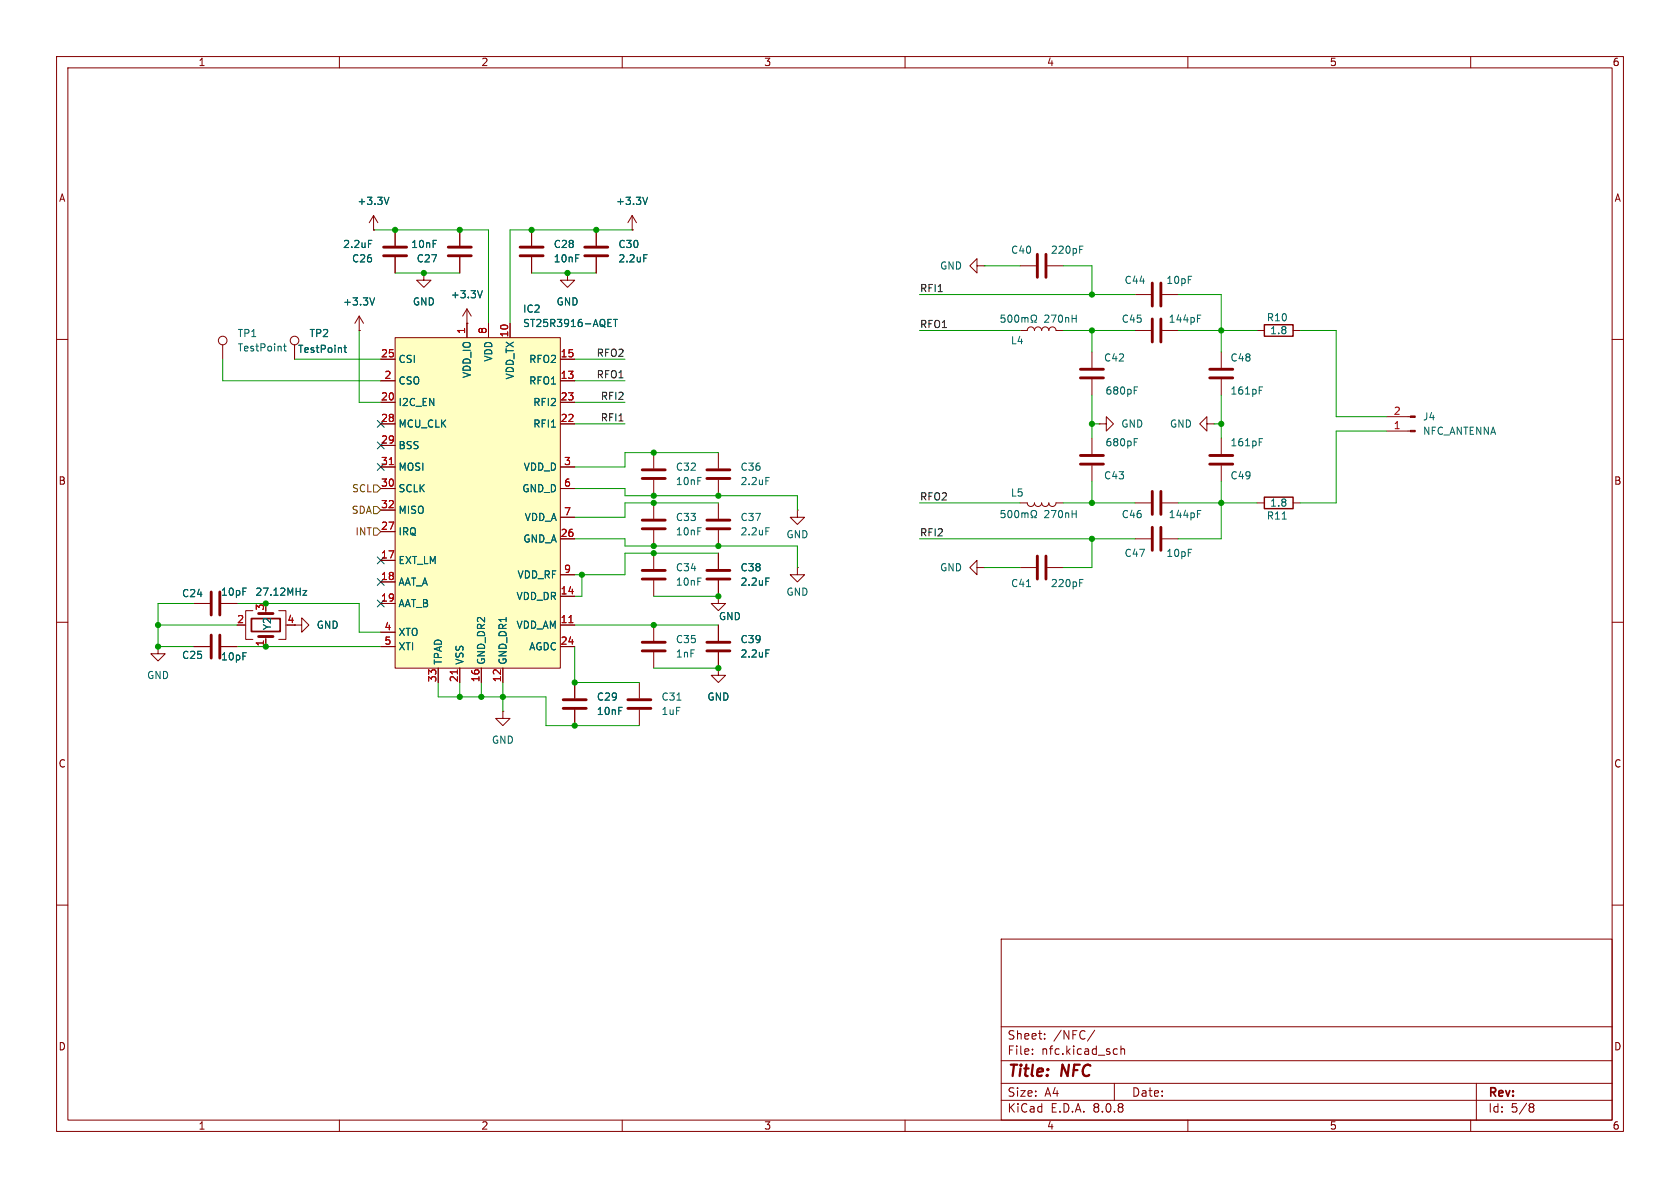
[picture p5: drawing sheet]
<svg xmlns="http://www.w3.org/2000/svg" width="297mm" height="210mm" viewBox="0 0 297 210" stroke-linecap="round" stroke-linejoin="round" font-family="sans-serif">
<g fill="none" stroke="#840000" stroke-width=".18">
<path d="M10 10h277v190h-277zM12 12h273v186h-273zM60 10v2M110 10v2M160 10v2M210 10v2M260 10v2M66 38.1l-.7 1.3M66 38.1v2.5M66 38.1l.8 1.3M111.8 38.1l-.8 1.3M111.8 38.1v2.5"/>
<path d="M111.8 38.1l.7 1.3M63.5 58.4h.1M63.5 55.9l-.8 1.3M63.5 55.9v2.5M63.5 55.9l.8 1.3M66 40.6h.1M69.8 40.6v2.8M69.8 45.5v2.8M74.9 48.3v1.2h1.3l-1.3 1.3-1.2-1.3h1.2M74.9 48.3h.1M81.3 40.6v2.8M81.3 45.5v2.8"/>
<path d="M82.5 57.2h.1M82.5 54.6l-.7 1.3M82.5 54.6v2.6M82.5 54.6l.8 1.3M94 40.6v2.8M94 45.5v2.8M100.3 48.3v1.2h1.3l-1.3 1.3-1.2-1.3h1.2M100.3 48.3h.1M111.8 40.6h.1M200.7 58.4h2.8M200.7 52.1h2.8M205.5 58.4h2.8"/>
<path d="M205.5 52.1h2.8M10 60h2M193 62.2v2.8M193 67.1v2.8M193 77.5v2.8M213.4 74.9v-1.2l-1.3 1.2 1.3 1.3v-1.3h1.2M214.6 74.9h.1M215.9 62.2v2.8M215.9 67.1v2.8M215.9 77.5v2.8M245.1 73.7h4.2M245.1 76.2h4.2"/>
<path d="M285 60h2M115.6 97.8v2.8M127 97.8v2.8M141 90.2v1.2h1.2l-1.2 1.3-1.3-1.3h1.3M141 90.2h.1M180.3 88.9h1.3a.64 .64 0 0 0 .6 .6 .64 .64 0 0 0 .7-.6 .64 .64 0 0 0 .6 .6 .64 .64 0 0 0 .6-.6 .64 .64 0 0 0 .7 .6 .64 .64 0 0 0 .6-.6 .64 .64 0 0 0 .7 .6 .64 .64 0 0 0 .6-.6h1.3M193 82.3v2.8M200.7 95.3h2.8M200.7 88.9h2.8M205.5 95.3h2.8M205.5 88.9h2.8M215.9 82.3v2.8"/>
<path d="M222.2 88.9h1.3M228.6 88.9h1.3M10 110h2M27.9 114.3v1.3h1.3l-1.3 1.2-1.2-1.2h1.2M27.9 114.3h.1M34.3 114.3h2.8M34.3 106.7h2.8M39.1 114.3h2.8M39.1 106.7h2.8M43.2 110.5h.2M44.7 108h-1.3v5h1.3M47 112.5v1.8"/>
<path d="M49.3 108h1.2v5h-1.2M52.1 110.5h1.2v-1.3l1.3 1.3-1.3 1.3v-1.3M115.6 102.6v2.8M115.6 110.5v2.8M115.6 115.3v2.8M127 105.4v1.3h1.3l-1.3 1.3-1.3-1.3h1.3M127 105.4h.1M127 118.1v1.3h1.3l-1.3 1.3-1.3-1.3h1.3M127 118.1h.1M127 102.6v2.8M127 110.5v2.8M127 115.3v2.8"/>
<path d="M141 100.3v1.3h1.2l-1.2 1.3-1.3-1.3h1.3M141 100.3h.1M172.7 100.3v1.3l-1.3-1.3 1.3-1.2v1.2h1.3M174 100.3h.1M180.3 100.3h2.8M185.2 100.3h2.8M285 110h2M88.9 125.7v1.3h1.3l-1.3 1.3-1.3-1.3h1.3M88.9 125.7h.1M101.6 120.7v2.7M101.6 125.5v2.8M113 120.7v2.7"/>
<path d="M113 125.5v2.8M10 160h2M177 166h108v32h-108zM285 160h2M60 198v2M110 198v2M160 198v2M177 194.5h108M177 191.5h108M177 187.5h108M177 181.5h108M182.5 186.3v.1"/>
<path d="M182.5 185.5v.1M184.7 183.6v.1M184.7 182.8v.1M193.5 182.1l-1.3 2M197 191.5v3M197.1 185.4l.4 .1M197.5 186.3l-.4 .1M198.2 185.5l.2-.1 .3 .1 .1 .9M198.2 184.9v1.5M210 198v2M260 198v2M261 191.5v6.5"/>
<path d="M270.6 195.1l.4 .1 .2 .2-.3 .3M270.6 195.7h.3M270.9 195.7l.2 .2 .1 .4-.2 .2-.4 .1"/>
</g>
<g fill="none" stroke="#840000" stroke-width=".51">
<path d="M67.8 43.7h4.1M67.8 45.2h4.1M79.2 43.7h4.1M79.2 45.2h4.1M91.9 43.7h4.1M91.9 45.2h4.1M203.7 50v4.1M203.7 56.4v4.1M205.2 50v4.1M205.2 56.4v4.1M191 66.8h4.1M191 65.3h4.1"/>
<path d="M213.9 66.8h4M213.9 65.3h4M183.4 98.3v4.1M184.9 98.3v4.1M191 80.5h4.1M191 82h4.1M203.7 86.9v4M203.7 93.2v4.1M205.2 86.9v4M205.2 93.2v4.1M213.9 80.5h4M213.9 82h4"/>
<path d="M37.3 104.6v4.1M37.3 112.3v4M38.9 104.6v4.1M38.9 112.3v4M45.7 112.5h2.6M45.7 108.5h2.6M113.5 102.4h4.1M113.5 100.8h4.1M113.5 115.1h4.1M113.5 113.5h4.1M125 102.4h4M125 100.8h4"/>
<path d="M125 115.1h4M125 113.5h4M99.6 125.2h4M99.6 123.7h4M111 125.2h4.1M111 123.7h4.1"/>
</g>
<g fill="none" stroke="#006464" stroke-width=".18">
<path d="M68.8 34.9l-.5 1.2M114.5 34.9l-.4 1.2M65.1 42.5h.6M66.2 52.6l-.4 1.3M85.3 51.4l-.5 1.2M211.7 56.3h.4M211.7 55.7h.6M200.5 69h.4M200.5 68.4h.6M200.5 78.1h.4M200.5 77.5h.6M222.6 69h.4"/>
<path d="M222.6 68.4h.6M222.6 78.1h.4M222.6 77.5h.6M177.6 90.2h-.6v.6l.1-.1 .5 .1 .1 .2-.1 .4-.2 .1-.4-.1M178.3 90.4l.2-.2a.68 .68 0 0 1 .4 .7 .68 .68 0 0 1-.4 .6l-.2-.1-.1-.4zM179.5 90.4l.2-.2a.68 .68 0 0 1 .4 .7 .68 .68 0 0 1-.4 .6l-.2-.1-.1-.4zM180.6 90.7v.8M180.6 90.8l.4-.1 .2 .1M181.2 90.8l.2-.1h.3v.8M181.2 90.8v.7M182.3 91.5h.3v-.2a.54 .54 0 0 1-.3-.8 .54 .54 0 0 1 .8-.2 .58 .58 0 0 1-.2 1v.2h.3M189.5 90.8h.8"/>
<path d="M190.3 90.2v1.3M211.7 90.8h.4M211.7 90.2h.6M226.7 91.8h.7M53.6 104.4h.6l-.6 .8h.6M135.4 102.2h.6M135.4 114.9h.6M181.5 103.7h.7M190.9 103h.4M190.9 102.4h.6M119.7 123.8h.7"/>
</g>
<path d="M223.5 87.9h5.1v2h-5.1z" fill="none" stroke="#840000" stroke-width=".25"/>
<g fill="#840000" stroke="#840000" stroke-width=".18">
<path d="M249.3 73.5h.9v.3h-.9z"/>
<path d="M249.3 76.1h.9v.2h-.9z"/>
</g>
<path d="M44.4 109.3h5.1v2.3h-5.1z" fill="none" stroke="#840000" stroke-width=".3"/>
<path d="M69.8 59.7h29.3v58.4h-29.3z" fill="#ffffc2"/>
<g fill="none" stroke="#840000" stroke-width=".18">
<path d="M63.5 58.4h.1M66 40.6h.1M69.8 59.7h29.3v58.4h-29.3zM69.8 40.6v2.8M69.8 45.5v2.8M74.9 48.3h.1M81.3 40.6v2.8M81.3 45.5v2.8M82.5 57.2h.1M82.5 57.2v2.5M86.4 57.2v2.5M90.2 57.2v2.5"/>
<path d="M94 40.6v2.8M94 45.5v2.8M100.3 48.3h.1M105.4 40.6v2.8M105.4 45.5v2.8M111.8 40.6h.1M172.7 47v-1.3l-1.3 1.3 1.3 1.3v-1.3h1.3M174 47h.1M180.3 58.4h1.3a.64 .64 0 0 1 .6-.6 .64 .64 0 0 1 .7 .6 .64 .64 0 0 1 .6-.6 .64 .64 0 0 1 .6 .6 .64 .64 0 0 1 .7-.6 .64 .64 0 0 1 .6 .6 .64 .64 0 0 1 .7-.6 .64 .64 0 0 1 .6 .6h1.3M180.3 47h2.8M185.2 47h2.8M222.2 58.4h1.3"/>
<path d="M228.6 58.4h1.3M39.4 61v2.5M52.1 61v2.5M67.3 67.3h2.5M67.3 63.5h2.5M67.3 71.1h2.5M67.3 74.9h2.5M67.3 78.7h2.5M99.1 67.3h2.5M99.1 63.5h2.5M99.1 71.1h2.5M99.1 74.9h2.5"/>
<path d="M194.3 74.9h1.3v-1.2l1.2 1.2-1.2 1.3v-1.3M194.3 74.9h.1M67.3 99.1h2.5M67.3 94h2.5M67.3 82.6h2.5M67.3 86.4h2.5M67.3 90.2h2.5M99.1 95.3h2.5M99.1 82.6h2.5M99.1 86.4h2.5M99.1 91.4h2.5M115.6 80v2.8"/>
<path d="M115.6 84.8v2.8M115.6 88.9v2.8M115.6 93.7v2.8M127 80v2.8M127 84.8v2.8M127 88.9v2.8M127 93.7v2.8M127 97.8v2.8M34.3 106.7h2.8M34.3 114.3h2.8M39.1 106.7h2.8M39.1 114.3h2.8"/>
<path d="M47 113v1.3M67.3 102.9h2.5M67.3 106.7h2.5M67.3 114.3h2.5M67.3 111.8h2.5M77.5 118.1v2.6M81.3 118.1v2.6M85.1 118.1v2.6M88.9 118.1v2.6M99.1 110.5h2.5M99.1 105.4h2.5M99.1 114.3h2.5"/>
<path d="M99.1 101.6h2.5M127 105.4h.1M127 118.1h.1M127 102.6v2.8M127 110.5v2.8M127 115.3v2.8M101.6 120.7v2.7M101.6 125.5v2.8"/>
<circle cx="39.4" cy="60.2" r=".76"/>
<circle cx="52.1" cy="60.2" r=".76"/>
</g>
<path d="M68.8 82.1h.7M80.9 118.4v.7M100.6 110.1h.7" fill="none" stroke="#a90000" stroke-width=".18"/>
<g fill="none" stroke="#006464" stroke-width=".18">
<path d="M68.8 34.9l-.5 1.2M114.5 34.9l-.4 1.2M65.1 42.5h.6M66.2 52.6l-.4 1.3M85.3 51.4l-.5 1.2M107.5 57.1h.4M107.5 57.7h.6M107.5 56.5h.6M108.4 56.5h.8M108.8 56.5v1.2M113.8 45h.6M177.6 55.7h-.6v.6l.1-.1h.5l.1 .2-.1 .4-.2 .2-.4-.2"/>
<path d="M178.3 55.8l.2-.1a.68 .68 0 0 1 .4 .6 .68 .68 0 0 1-.4 .7l-.2-.2-.1-.3zM179.5 55.8l.2-.1a.68 .68 0 0 1 .4 .6 .68 .68 0 0 1-.4 .7l-.2-.2-.1-.3zM180.6 56.1v.9M180.6 56.2l.4-.1 .2 .2M181.2 56.3l.2-.2 .3 .1v.8M181.2 56.3v.7M182.3 57h.3v-.3a.54 .54 0 0 1-.3-.7 .54 .54 0 0 1 .8-.2 .58 .58 0 0 1-.2 .9v.3h.3M189.5 56.3h.8M190.3 55.7v1.3M190.9 44.1h.4M190.9 43.5h.6M50.1 61.2h.5"/>
<path d="M50.3 60.8v1.1l.3 .1M60.8 61.5h.5M61 61v1.1l.3 .2M135.4 84.4h.6M135.4 93.3h.6M53.6 104.4h.6l-.6 .8h.6M135.4 102.2h.6M135.4 114.9h.6"/>
</g>
<path d="M103.4 45.2h4M103.4 43.7h4M183.4 45v4M184.9 45v4M113.5 93.5h4.1M113.5 91.9h4.1M113.5 84.6h4.1M113.5 83.1h4.1M125 93.5h4M125 91.9h4M125 84.6h4M125 83.1h4" fill="none" stroke="#840000" stroke-width=".51"/>
<path d="M223.5 57.4h5.1v2h-5.1z" fill="none" stroke="#840000" stroke-width=".25"/>
<path d="M66 85.7h.7l.6 .7-.6 .6h-.7zM66 93.3h.7l.6 .7-.6 .6h-.7zM66 89.5h.7l.6 .7-.6 .6h-.7z" fill="none" stroke="#725600" stroke-width=".18"/>
<g fill="none" stroke="#009600" stroke-width=".18">
<path d="M63.5 58.4v12.7h3.8M66 40.6h20.4v16.6M69.8 48.3h11.5M94 48.3h11.4M111.8 40.6h-21.6v16.6M162.6 58.4h17.7M162.6 52.1h38.1M174 47h6.3M188 47h5v5.1M188 58.4h12.7M193 58.4v3.8M208.3 58.4h13.9"/>
<path d="M208.3 52.1h7.6v10.1M229.9 58.4h6.3v15.3h8.9M39.4 63.5v3.8h27.9M52.1 63.5h15.2M101.6 67.3h8.9M101.6 74.9h8.9M101.6 71.1h8.9M101.6 63.5h8.9M193 69.9v7.6M193 74.9h1.3M214.6 74.9h1.3M215.9 69.9v7.6"/>
<path d="M245.1 76.2h-8.9v12.7h-6.3M101.6 95.3h8.9v1.2h30.5v3.8M101.6 86.4h8.9v1.2h30.5v2.6M127 97.8h-16.5v3.8h-8.9M127 88.9h-16.5v2.5h-8.9M127 80h-16.5v2.6h-8.9M162.6 95.3h38.1M162.6 88.9h17.7M188 88.9h12.7M193 85.1v3.8M193 95.3v5h-5M208.3 88.9h13.9"/>
<path d="M215.9 85.1v10.2h-7.6M27.9 110.5h14M34.3 106.7h-6.4v7.6h6.4M41.9 114.3h25.4M41.9 106.7h21.6v5.1h3.8M101.6 110.5h25.4M101.6 114.3v6.4h11.4M102.9 101.6v3.8h-1.3M115.6 105.4h11.4M115.6 118.1h11.4M174 100.3h6.3M77.5 120.7v2.5h19v5.1h16.5"/>
<path d="M81.3 120.7v2.5M85.1 120.7v2.5M88.9 120.7v5"/>
</g>
<path d="M66.7 74.3l1.2 1.2M66.7 78.1l1.2 1.2M67.9 74.3l-1.2 1.2M67.9 78.1l-1.2 1.2M66.7 98.5l1.2 1.2M66.7 81.9l1.2 1.3M67.9 98.5l-1.2 1.2M67.9 81.9l-1.2 1.3M66.7 102.3l1.2 1.2M66.7 106.1l1.2 1.2M67.9 102.3l-1.2 1.2M67.9 106.1l-1.2 1.2" fill="none" stroke="#000084" stroke-width=".18"/>
<g fill="#009600" stroke="#009600" stroke-width=".18">
<circle cx="115.6" cy="87.6" r=".46"/>
<circle cx="115.6" cy="80" r=".46"/>
<circle cx="115.6" cy="88.9" r=".46"/>
<circle cx="115.6" cy="96.5" r=".46"/>
<circle cx="115.6" cy="97.8" r=".46"/>
<circle cx="127" cy="118.1" r=".46"/>
<circle cx="127" cy="96.5" r=".46"/>
<circle cx="127" cy="105.4" r=".46"/>
<circle cx="127" cy="87.6" r=".46"/>
<circle cx="100.3" cy="48.3" r=".46"/>
<circle cx="105.4" cy="40.6" r=".46"/>
<circle cx="81.3" cy="40.6" r=".46"/>
<circle cx="94" cy="40.6" r=".46"/>
<circle cx="69.8" cy="40.6" r=".46"/>
<circle cx="193" cy="52.1" r=".46"/>
<circle cx="215.9" cy="58.4" r=".46"/>
<circle cx="215.9" cy="74.9" r=".46"/>
<circle cx="193" cy="58.4" r=".46"/>
<circle cx="215.9" cy="88.9" r=".46"/>
<circle cx="85.1" cy="123.2" r=".46"/>
<circle cx="81.3" cy="123.2" r=".46"/>
<circle cx="74.9" cy="48.3" r=".46"/>
<circle cx="47" cy="106.7" r=".46"/>
<circle cx="47" cy="114.3" r=".46"/>
<circle cx="27.9" cy="110.5" r=".46"/>
<circle cx="27.9" cy="114.3" r=".46"/>
<circle cx="88.9" cy="123.2" r=".46"/>
<circle cx="115.6" cy="110.5" r=".46"/>
<circle cx="101.6" cy="120.7" r=".46"/>
<circle cx="101.6" cy="128.3" r=".46"/>
<circle cx="102.9" cy="101.6" r=".46"/>
<circle cx="193" cy="95.3" r=".46"/>
<circle cx="193" cy="88.9" r=".46"/>
<circle cx="193" cy="74.9" r=".46"/>
</g>
<g font-size="2.8" fill="#840000">
<text x="178" y="190.9">Title:</text>
<text x="187.7" y="190.9">NFC</text>
</g>
<g font-size="2.1" fill="#840000">
<text x="178" y="184">Sheet:</text>
<text x="186.2" y="184">/NFC/</text>
<text x="178" y="186.7">File:</text>
<text x="184.1" y="186.7">nfc.kicad_sch</text>
<text x="178" y="196.9">KiCad</text>
<text x="178" y="194.1">Size:</text>
<text x="184.7" y="194.1">A4</text>
<text x="185.7" y="196.9">E.D.A.</text>
<text x="193.3" y="196.9">8.0.8</text>
<text x="200" y="194.1">Date:</text>
<text x="263" y="194.3">Rev:</text>
<text x="263" y="196.9">Id:</text>
<text x="267.1" y="196.9">5/8</text>
</g>
<g font-size="1.8" fill="#840000">
<text x="35" y="11.9">1</text>
<text x="85" y="11.9">2</text>
<text x="135" y="11.9">3</text>
<text x="185" y="11.9">4</text>
<text x="235" y="11.9">5</text>
<text x="285" y="11.9">6</text>
<text x="10.3" y="35.9">A</text>
<text x="285.3" y="35.9">A</text>
<text x="10.3" y="85.9">B</text>
<text x="285.3" y="85.9">B</text>
<text x="10.3" y="135.9">C</text>
<text x="285.3" y="135.9">C</text>
<text x="10.3" y="185.9">D</text>
<text x="285.3" y="185.9">D</text>
<text x="35" y="199.9">1</text>
<text x="85" y="199.9">2</text>
<text x="135" y="199.9">3</text>
<text x="185" y="199.9">4</text>
<text x="235" y="199.9">5</text>
<text x="285" y="199.9">6</text>
</g>
<g font-size="1.8" fill="#006464">
<text x="63.1" y="36.4">+3.3V</text>
<text x="108.8" y="36.4">+3.3V</text>
<text x="60.6" y="44">2.2uF</text>
<text x="62.1" y="46.6">C26</text>
<text x="72.6" y="44">10nF</text>
<text x="73.6" y="46.6">C27</text>
<text x="97.8" y="44">C28</text>
<text x="97.8" y="46.6">10nF</text>
<text x="109.2" y="44">C30</text>
<text x="109.2" y="46.6">2.2uF</text>
<text x="166.1" y="47.9">GND</text>
<text x="178.6" y="45.1">C40</text>
<text x="185.7" y="45.1">220pF</text>
<text x="79.6" y="52.9">+3.3V</text>
<text x="198.7" y="50.4">C44</text>
<text x="206.1" y="50.4">10pF</text>
<text x="41.9" y="59.8">TP1</text>
<text x="54.6" y="59.8">TP2</text>
<text x="60.6" y="54.2">+3.3V</text>
<text x="72.9" y="54.2">GND</text>
<text x="92.4" y="55.5">IC2</text>
<text x="92.4" y="58">ST25R3916-AQET</text>
<text x="98.3" y="54.2">GND</text>
<text x="184.6" y="57.3">270nH</text>
<text x="198.2" y="57.3">C45</text>
<text x="206.5" y="57.3">144pF</text>
<text x="223.9" y="57">R10</text>
<text x="224.4" y="59.3">1.8</text>
<text x="41.9" y="62.3">TestPoint</text>
<text x="52.6" y="62.6">TestPoint</text>
<text x="70.4" y="64.4">CSI</text>
<text x="87.2" y="64" transform="rotate(-90 87.2 64)">VDD</text>
<text x="93.5" y="64.4">RFO2</text>
<text x="178.6" y="61.1">L4</text>
<text x="195.1" y="64.1">C42</text>
<text x="217.4" y="64.1">C48</text>
<text x="70.4" y="68.2">CSO</text>
<text x="70.4" y="72">I2C_EN</text>
<text x="83.4" y="66.9" transform="rotate(-90 83.4 66.9)">VDD_IO</text>
<text x="91" y="67.2" transform="rotate(-90 91 67.2)">VDD_TX</text>
<text x="93.5" y="68.2">RFO1</text>
<text x="94.2" y="72">RFI2</text>
<text x="195.3" y="70">680pF</text>
<text x="217.4" y="70">161pF</text>
<text x="70.4" y="75.8">MCU_CLK</text>
<text x="94.2" y="75.8">RFI1</text>
<text x="198.1" y="75.8">GND</text>
<text x="206.7" y="75.8">GND</text>
<text x="251.5" y="74.5">J4</text>
<text x="251.5" y="77.1">NFC_ANTENNA</text>
<text x="70.4" y="79.6">BSS</text>
<text x="70.4" y="83.4">MOSI</text>
<text x="92.5" y="83.4">VDD_D</text>
<text x="119.4" y="83.4">C32</text>
<text x="130.8" y="83.4">C36</text>
<text x="195.3" y="79.1">680pF</text>
<text x="217.4" y="79.1">161pF</text>
<text x="70.4" y="87.2">SCLK</text>
<text x="92.2" y="87.2">GND_D</text>
<text x="119.4" y="86">10nF</text>
<text x="130.8" y="86">2.2uF</text>
<text x="178.6" y="88">L5</text>
<text x="195.1" y="84.9">C43</text>
<text x="217.4" y="84.9">C49</text>
<text x="224.4" y="89.8">1.8</text>
<text x="70.4" y="94.8">IRQ</text>
<text x="70.4" y="91">MISO</text>
<text x="92.7" y="92.3">VDD_A</text>
<text x="119.4" y="92.3">C33</text>
<text x="119.4" y="94.8">10nF</text>
<text x="130.8" y="92.3">C37</text>
<text x="130.8" y="94.8">2.2uF</text>
<text x="138.9" y="95.4">GND</text>
<text x="184.6" y="91.8">270nH</text>
<text x="198.2" y="91.8">C46</text>
<text x="206.5" y="91.8">144pF</text>
<text x="223.9" y="92">R11</text>
<text x="70.4" y="99.9">EXT_LM</text>
<text x="92.4" y="96.1">GND_A</text>
<text x="119.4" y="101.2">C34</text>
<text x="130.8" y="101.2">C38</text>
<text x="166.1" y="101.2">GND</text>
<text x="198.7" y="98.7">C47</text>
<text x="206.1" y="98.7">10pF</text>
<text x="32.1" y="105.8">C24</text>
<text x="39" y="105.5">10pF</text>
<text x="45.1" y="105.5">27.12MHz</text>
<text x="70.4" y="103.7">AAT_A</text>
<text x="70.4" y="107.5">AAT_B</text>
<text x="91.2" y="106.3">VDD_DR</text>
<text x="91.4" y="102.5">VDD_RF</text>
<text x="119.4" y="103.7">10nF</text>
<text x="130.8" y="103.7">2.2uF</text>
<text x="138.9" y="105.5">GND</text>
<text x="178.6" y="104">C41</text>
<text x="185.7" y="104">220pF</text>
<text x="48.1" y="111.5" transform="rotate(-90 48.1 111.5)">Y2</text>
<text x="55.9" y="111.4">GND</text>
<text x="70.4" y="112.6">XTO</text>
<text x="91.2" y="111.4">VDD_AM</text>
<text x="119.4" y="113.9">C35</text>
<text x="127" y="109.8">GND</text>
<text x="130.8" y="113.9">C39</text>
<text x="32.1" y="116.7">C25</text>
<text x="39" y="116.9">10pF</text>
<text x="70.4" y="115.2">XTI</text>
<text x="78.3" y="117.6" transform="rotate(-90 78.3 117.6)">TPAD</text>
<text x="82.1" y="117.6" transform="rotate(-90 82.1 117.6)">VSS</text>
<text x="86" y="117.6" transform="rotate(-90 86 117.6)">GND_DR2</text>
<text x="89.8" y="117.6" transform="rotate(-90 89.8 117.6)">GND_DR1</text>
<text x="93.5" y="115.2">AGDC</text>
<text x="119.4" y="116.4">1nF</text>
<text x="130.8" y="116.4">2.2uF</text>
<text x="25.9" y="120.2">GND</text>
<text x="105.4" y="124.1">C29</text>
<text x="116.8" y="124.1">C31</text>
<text x="125" y="124.1">GND</text>
<text x="86.9" y="131.7">GND</text>
<text x="105.4" y="126.6">10nF</text>
<text x="116.8" y="126.6">1uF</text>
</g>
<g font-size="1.8" fill="#0f0f0f">
<text x="162.6" y="51.7">RFI1</text>
<text x="162.6" y="58.1">RFO1</text>
<text x="105.4" y="63.2">RFO2</text>
<text x="105.4" y="67">RFO1</text>
<text x="106.1" y="70.8">RFI2</text>
<text x="106.1" y="74.6">RFI1</text>
<text x="162.6" y="88.6">RFO2</text>
<text x="162.6" y="94.9">RFI2</text>
</g>
<g font-size="1.8" fill="#a90000">
<text x="82.3" y="59.1" transform="rotate(-90 82.3 59.1)">1</text>
<text x="86.1" y="59.1" transform="rotate(-90 86.1 59.1)">8</text>
<text x="89.9" y="59.7" transform="rotate(-90 89.9 59.7)">10</text>
<text x="67.3" y="63.2">25</text>
<text x="99" y="63.2">15</text>
<text x="67.3" y="70.9">20</text>
<text x="67.9" y="67.1">2</text>
<text x="99" y="67.1">13</text>
<text x="99" y="70.9">23</text>
<text x="67.3" y="74.7">28</text>
<text x="99" y="74.7">22</text>
<text x="246.3" y="75.9">1</text>
<text x="246.3" y="73.4">2</text>
<text x="67.3" y="78.5">29</text>
<text x="67.3" y="82.3">31</text>
<text x="99.6" y="82.3">3</text>
<text x="67.3" y="86.1">30</text>
<text x="67.3" y="89.9">32</text>
<text x="99.6" y="86.1">6</text>
<text x="67.3" y="93.7">27</text>
<text x="99" y="95">26</text>
<text x="99.6" y="91.2">7</text>
<text x="67.3" y="98.8">17</text>
<text x="99.6" y="101.3">9</text>
<text x="67.3" y="102.6">18</text>
<text x="67.3" y="106.4">19</text>
<text x="99" y="105.2">14</text>
<text x="41.8" y="110.2">2</text>
<text x="46.7" y="108" transform="rotate(-90 46.7 108)">3</text>
<text x="50.7" y="110.2">4</text>
<text x="67.9" y="111.5">4</text>
<text x="99" y="110.2">11</text>
<text x="46.7" y="114.4" transform="rotate(-90 46.7 114.4)">1</text>
<text x="67.9" y="114">5</text>
<text x="99" y="114">24</text>
<text x="77.2" y="120.7" transform="rotate(-90 77.2 120.7)">33</text>
<text x="81" y="120.7" transform="rotate(-90 81 120.7)">21</text>
<text x="84.8" y="120.7" transform="rotate(-90 84.8 120.7)">16</text>
<text x="88.6" y="120.7" transform="rotate(-90 88.6 120.7)">12</text>
</g>
<g font-size="1.8" fill="#725600">
<text x="62.1" y="87.2">SCL</text>
<text x="62.1" y="91">SDA</text>
<text x="62.7" y="94.8">INT</text>
</g>
</svg>
